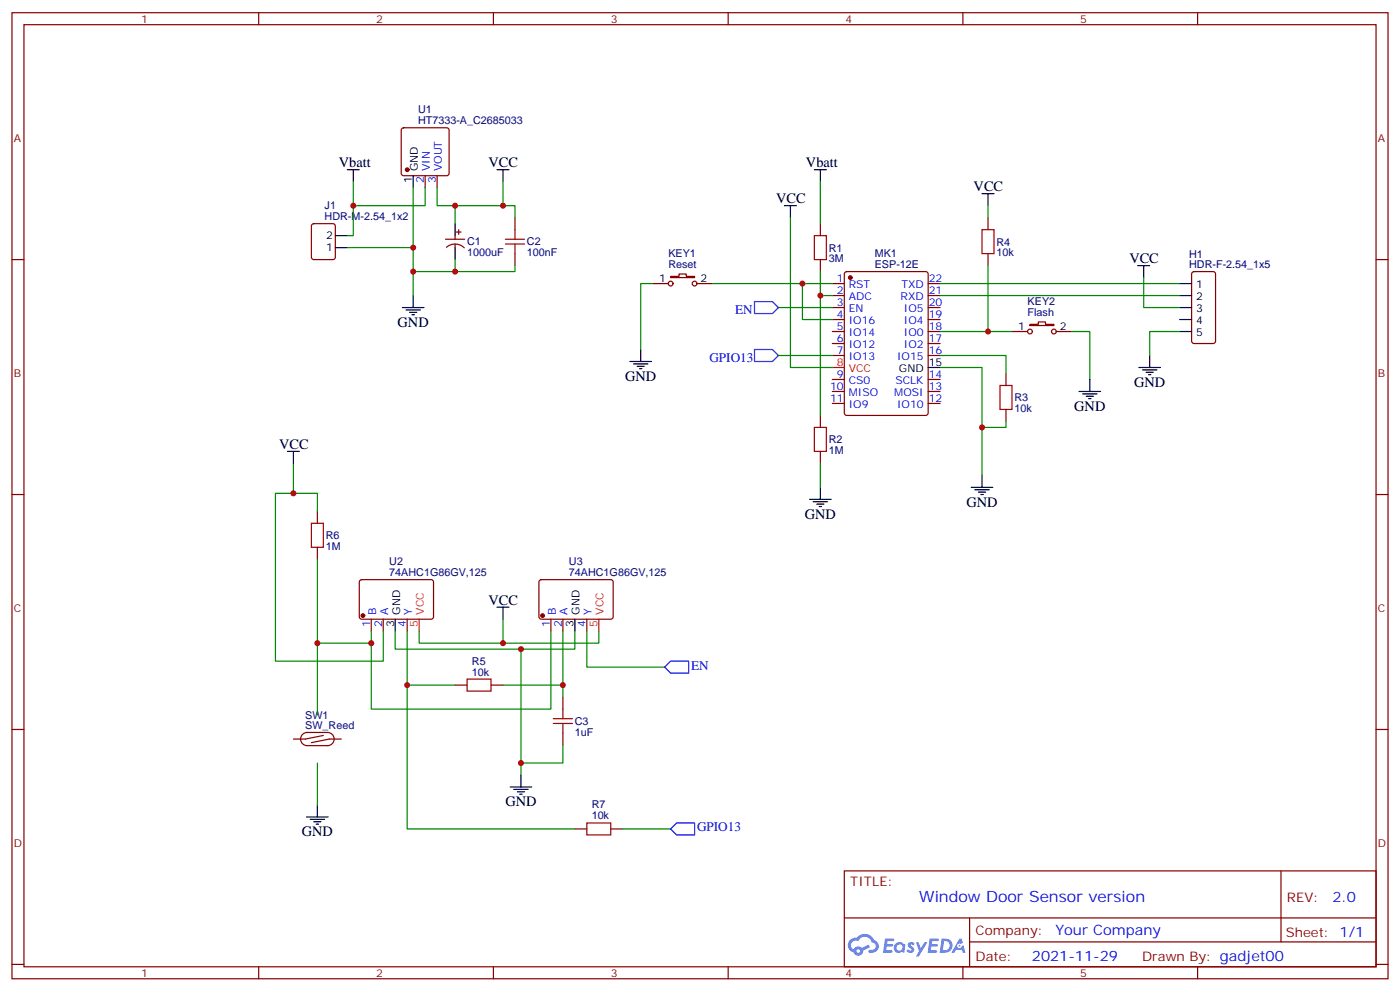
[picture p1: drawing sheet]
<svg xmlns="http://www.w3.org/2000/svg" width="412mm" height="292mm" viewBox="0 0 412 292" stroke-linecap="round" stroke-linejoin="round" font-family="sans-serif">
<g fill="none" stroke="#870000" stroke-width=".35">
<path d="M3.5 3.7h405.4v284.4h-405.4zM7.1 7.3h398.2v277.3h-398.2zM76.2 3.7v3.6M145.3 3.7v3.6M214.5 3.7v3.6M283.6 3.7v3.6M352.8 3.7v3.6M3.5 76.4h3.6M405.3 76.4h3.6M3.5 145.6h3.6M405.3 145.6h3.6M3.5 214.7h3.6"/>
<path d="M405.3 214.7h3.6M248.7 256.3h156.6v28.3h-156.6zM377.3 256.4v20.8M248.7 270.2h156.5M285.6 277.2h119.6M285.6 270.2v14.1M3.5 283.8h3.6M76.2 284.6v3.5M145.3 284.6v3.5M214.5 284.6v3.5M283.6 284.6v3.5M352.8 284.6v3.5"/>
<path d="M405.3 283.8h3.6"/>
</g>
<g fill="#5487ff">
<path d="M267.7 277.5a1.22 1.22 0 0 1 1.7 .3l-.4 .5a.47 .47 0 0 0-.3-.4 .47 .47 0 0 0-.5 .2l.1 .3a1.14 1.14 0 0 1 .8 1.7 1.14 1.14 0 0 1-1.9 0l-.2-.2 .5-.5 .7 .4a.29 .29 0 0 0 .3-.3 .29 .29 0 0 0-.2-.3 1.04 1.04 0 0 1-.6-1.7z"/>
<path d="M260.7 276.3h2.4l.3 .1-.2 .5-1.8 .1-.1 .9h1.5l.3 .3-.3 .4h-1.6l-.2 1.1h1.7l.2 .3-.2 .4h-2.6z"/>
<path d="M273.8 276.3h2.4l.3 .1-.1 .5-1.8 .1-.2 .9h1.6l.3 .3-.4 .4h-1.6l-.1 1.1h1.7l.2 .3-.2 .4h-2.6z"/>
<path d="M282.6 276.3h.7l.3 1.2-.6 .3a.69 .69 0 0 0-1 .3 .69 .69 0 0 0 .4 1 .69 .69 0 0 0 .9-.6l.5-.3 .6 2.2h-.8l-.2-.9h-1.8l-.5 .9h-.8z"/>
<path d="M269.8 277.3h.8l.6 1.9 1.1-1.9h.9l-2.6 4.2h-.8l.9-1.5z"/>
<path d="M277.4 276.3l-.6 4.1h1.3a2.11 2.11 0 0 0 2.5-2.1 2.11 2.11 0 0 0-2.5-2zM278.1 277a1.39 1.39 0 0 1 1.7 1.4 1.39 1.39 0 0 1-1.8 1.3h-.3z"/>
<path d="M263.7 277.9a1.54 1.54 0 0 0-.1 2.1 1.54 1.54 0 0 0 2.2 .2l.6 .2 .3-2.3-.2-.2-.4-.1a1.49 1.49 0 0 0-2.4 .1zM264 278.9a.94 .94 0 0 1 1.8 0 .94 .94 0 0 1-1.8 0z"/>
<path d="M250.4 276.6a2.18 2.18 0 0 0 1.1 3.8 1.44 1.44 0 0 0 1.6 .9 1.44 1.44 0 0 0 1.2-1.5l2-1-.5-.7-1.9 .9a1.47 1.47 0 0 0-2.4 .5 1.39 1.39 0 0 1-.7-2 1.39 1.39 0 0 1 2-.5 2.12 2.12 0 0 1 2.2-1.3 2.12 2.12 0 0 1 1.9 1.7 1.14 1.14 0 0 1 1.1 1.4 1.14 1.14 0 0 1-1.7 .8 .43 .43 0 0 0-.5 .3 .43 .43 0 0 0 .4 .5 1.98 1.98 0 0 0 2.5-1.2 1.98 1.98 0 0 0-1.2-2.5 3.1 3.1 0 0 0-5.3-.7l-.9 .1zM252.3 279.9a.55 .55 0 0 1 1.1 0 .55 .55 0 0 1-1.1 0z"/>
<circle cx="282.6" cy="278.4" r=".26"/>
</g>
<g fill="none" stroke="#870000" stroke-width=".35">
<path d="M118.4 37.8l.5-.2h12.7l.5 .2 .2 .5v12.7l-.2 .5-.5 .2h-12.7l-.5-.2-.2-.5v-12.7zM125.2 51.7v3.5M128.8 51.7v3.5M92 66l.4-.2h5.7l.6 .5 .1 9.4-.5 .7h-5.9l-.6-.5-.1-9.4zM131.2 70.4h5.7M131.5 72.8a3.8 3.8 0 0 1 5.3 .2M134.1 69.4v1M134.1 71.8v1.1M134.4 68.3h1.4M135.1 67.6v1.4M151.7 64.1v3.5M151.7 74.6v3.6"/>
<path d="M241.7 65.8v3.6M241.7 76.4v3.5M291 64.1v3.5M291 74.6v3.6M192.3 83.5h4.5M197.6 81.4h2.4v-.8h2.1v.8h2.5v.3h-7zM205.3 83.5h4.6M245.2 83.5h3.5M245.2 97.6h3.5M245.2 87h3.5M245.2 90.5h3.5M245.2 94.1h3.5"/>
<path d="M248.9 80.1l.5-.2h23.3l.6 .5 .1 41.2-.5 .6-23.5 .1-.6-.5-.1-41.2zM273.4 83.5h3.5M273.4 97.6h3.5M273.4 87h3.5M273.4 90.5h3.5M273.4 94.1h3.5M298.1 97.6h4.6M303.4 95.5h2.5v-.7h2.1v.7h2.4v.3h-7zM311.1 97.6h4.6M351.2 80.1l.5-.2h5.7l.6 .5 .1 20-.5 .7h-5.9l-.6-.5-.1-20zM245.2 101.1h3.5M245.2 104.6h3.5"/>
<path d="M245.2 111.7h3.5M245.2 115.2h3.5M245.2 118.7h3.5M273.4 101.1h3.5M273.4 104.6h3.5M273.4 111.7h3.5M273.4 115.2h3.5M273.4 118.7h3.5M296.3 109.9v3.6M241.7 122.3v3.5M241.7 132.9v3.5M296.3 120.5v3.5"/>
<path d="M93.5 150.5v3.5M93.5 161.1v3.5M106.1 170.8l.4-.2 20.8 .1 .4 .6-.1 10.5-.6 .4h-20.7l-.5-.7v-10.2zM159 170.8l.5-.2 20.7 .1 .4 .6v10.5l-.7 .4h-20.7l-.5-.7v-10.2zM109.4 182.2v3.6M112.9 182.2v3.6M119.9 182.2v3.6M162.3 182.2v3.6M165.8 182.2v3.6M172.9 182.2v3.6M134.1 201.6h3.5M144.6 201.6h3.6"/>
<path d="M165.8 205.2v3.5M165.8 215.8v3.5M169.3 244h3.6M179.9 244h3.5"/>
<circle cx="197.6" cy="83.5" r=".71"/>
<circle cx="204.6" cy="83.5" r=".71"/>
<circle cx="303.4" cy="97.6" r=".71"/>
<circle cx="310.4" cy="97.6" r=".71"/>
</g>
<g fill="#870000" stroke="#870000" stroke-width=".35">
<circle cx="250.5" cy="81.7" r=".53"/>
<circle cx="119.9" cy="50" r=".53"/>
<circle cx="106.9" cy="181.2" r=".53"/>
<circle cx="159.8" cy="181.2" r=".53"/>
</g>
<path d="M245.2 108.2h3.5M123.5 182.2v3.6M176.4 182.2v3.6" fill="none" stroke="#f00" stroke-width=".35"/>
<g fill="none" stroke="#000" stroke-width=".35">
<path d="M102.3 50h3.5M104.1 50v3.5M121.7 51.7v3.5M146.4 50h3.5M148.2 50v3.5M239.9 50h3.5M241.7 50v3.5M289.3 57h3.5M291 57v3.5M98.8 72.9h3.5M98.8 69.4h3.5M134.1 65.8v3.6"/>
<path d="M134.1 72.9v3.5M231.1 60.5h3.5M232.8 60.5v3.6M335.1 78.2h3.6M336.9 78.2v3.5M118.5 90.5h6.4M119.6 91.2h4.2M120.6 91.9h2.2M121.4 92.6h.7M121.7 87v3.5M347.5 90.5h3.5M347.5 83.5h3.5"/>
<path d="M347.5 87h3.5M347.5 94.1h3.5M347.5 97.6h3.5M185.6 106.4h6.3M186.6 107.1h4.3M187.7 107.8h2.1M188.4 108.5h.7M188.7 102.9v3.5M273.4 108.2h3.5M317.9 115.2h6.3M318.9 115.9h4.2M320 116.6h2.1"/>
<path d="M320.7 117.3h.7M321 111.7v3.5M335.5 108.2h6.3M336.5 108.9h4.3M337.6 109.6h2.1M338.3 110.3h.7M338.7 104.6v3.6M84.7 132.9h3.5M86.4 132.9v3.5M289.3 139.9v3.5M238.5 147h6.3M239.5 147.7h4.3"/>
<path d="M240.6 148.4h2.1M241.3 149.1h.7M241.7 143.4v3.6M286.1 143.4h6.4M287.2 144.1h4.2M288.2 144.9h2.1M288.9 145.6h.7M146.4 178.7h3.5M148.2 178.7v3.5M116.4 182.2v3.6M169.3 182.2v3.6M93.5 236.9v3.6"/>
<path d="M150.3 231.6h6.3M151.3 232.3h4.3M152.4 233h2.1M153.1 233.8h.7M153.5 228.1v3.5M90.3 240.5h6.4M91.4 241.2h4.2M92.4 241.9h2.1M93.1 242.6h.7"/>
</g>
<g fill="none" stroke="#008700" stroke-width=".35">
<path d="M104.1 53.5v7h21.1v-5.3M121.7 55.2v31.8M148.2 53.5v7h-19.4v-5.3M241.7 53.5v12.3M102.3 72.9h19.4M104.1 60.5v8.9h-1.8M134.1 76.4v3.5h-12.4M134.1 60.5v5.3M148.2 60.5h3.5v3.6M151.7 78.2v1.7h-17.6M232.8 64.1v44.1h12.4M241.7 79.9v42.4"/>
<path d="M291 60.5v3.6M291 78.2v19.4M192.3 83.5h-3.6v19.4M209.9 83.5h35.3M229.3 90.5h15.9M236.4 83.5v10.6h8.8M241.7 87h3.5M276.9 83.5h70.6M276.9 97.6h21.2M276.9 87h70.6M315.7 97.6h5.3v14.1M336.9 81.7v8.8h10.6"/>
<path d="M347.5 97.6h-8.8v7M229.3 104.6h15.9M276.9 108.2h12.4v31.7M276.9 104.6h19.4v5.3M86.4 136.4v8.8M241.7 136.4v7M296.3 124v1.8h-7M93.5 150.5v-5.3h-12.4v49.4h31.8v-8.8M93.5 164.6v24.7h15.9M93.5 189.3v21.2M109.4 185.8v22.9h52.9v-22.9M116.4 185.8v5.3h52.9v-5.3"/>
<path d="M119.9 185.8v15.8h14.2M123.5 185.8v3.5h52.9v-3.5M148.2 182.2v7.1M153.5 191.1v37M165.8 185.8v15.8h-17.6M172.9 185.8v10.6h22.9M119.9 201.6v42.4h49.4M165.8 219.3v5.3h-12.3M165.8 201.6v3.6M93.5 224.6v12.3M183.4 244h14.2"/>
</g>
<path d="M222.2 88.8h5.3l1.8 1.7-1.8 1.8h-5.3zM222.2 102.9h5.3l1.8 1.7-1.8 1.8h-5.3zM195.8 196.4l1.8-1.8h5.2v3.5h-5.2zM197.6 244l1.7-1.8h5.3v3.5h-5.3z" fill="none" stroke="#00f" stroke-width=".35"/>
<g fill="none" stroke="#a10000" stroke-width=".35">
<path d="M148.9 71.8h5.6M148.9 70.4h5.6M151.7 67.6v2.8M151.7 71.8v2.8M239.9 69.4h3.5v7h-3.5zM289.3 67.6h3.5v7h-3.5zM294.6 113.5h3.5v7h-3.5zM239.9 125.8h3.5v7.1h-3.5zM91.7 154h3.5v7.1h-3.5zM137.6 199.9h7v3.5h-7zM163 212.9h5.6M163 211.5h5.6"/>
<path d="M165.8 208.7v2.8M165.8 212.9v2.9M172.9 242.2h7v3.5h-7z"/>
</g>
<path d="M90.3 215.6h6.2a1.94 1.94 0 0 1 1.9 1.9 1.94 1.94 0 0 1-1.9 2h-6a1.94 1.94 0 0 1-2-2 1.94 1.94 0 0 1 2-1.9M95.2 216.5l-5.2 1h-3.6M100.5 217.5h-3.5l-5.3 1.1" fill="none" stroke="#850000" stroke-width=".35"/>
<g fill="#c00">
<circle cx="236.4" cy="83.5" r=".88"/>
<circle cx="241.7" cy="87" r=".88"/>
<circle cx="121.7" cy="79.9" r=".88"/>
<circle cx="134.1" cy="60.5" r=".88"/>
<circle cx="148.2" cy="60.5" r=".88"/>
<circle cx="134.1" cy="79.9" r=".88"/>
<circle cx="289.3" cy="125.8" r=".88"/>
<circle cx="291" cy="97.6" r=".88"/>
<circle cx="109.4" cy="189.3" r=".88"/>
<circle cx="93.5" cy="189.3" r=".88"/>
<circle cx="86.4" cy="145.2" r=".88"/>
<circle cx="148.2" cy="189.3" r=".88"/>
<circle cx="153.5" cy="191.1" r=".88"/>
<circle cx="165.8" cy="201.6" r=".88"/>
<circle cx="153.5" cy="224.6" r=".88"/>
<circle cx="119.9" cy="201.6" r=".88"/>
<circle cx="104.1" cy="60.5" r=".88"/>
<circle cx="121.7" cy="72.9" r=".88"/>
</g>
<text font-size="4.6" fill="#00f" x="270.8" y="265.4">Window Door Sensor version</text>
<g font-size="4.2">
<text x="99.8" y="49.2">Vbatt</text>
<text x="143.9" y="49.2">VCC</text>
<text x="237.4" y="49.2">Vbatt</text>
<text x="228.6" y="59.8">VCC</text>
<text x="286.8" y="56.3">VCC</text>
<text x="332.7" y="77.5">VCC</text>
<text x="117.1" y="96.2">GND</text>
<text x="184.1" y="112">GND</text>
<text x="334.1" y="113.8">GND</text>
<text x="316.4" y="120.9">GND</text>
<text x="82.2" y="132.2">VCC</text>
<text x="284.7" y="149.1">GND</text>
<text x="237.1" y="152.6">GND</text>
<text x="143.9" y="178">VCC</text>
<text x="148.9" y="237.3">GND</text>
<text x="88.9" y="246.1">GND</text>
</g>
<g font-size="4.2" fill="#00f">
<text x="392.5" y="265.6">2.0</text>
<text x="310.9" y="275.2">Your Company</text>
<text x="304" y="283">2021-11-29</text>
</g>
<g font-size="3.9" fill="#00f">
<text x="216.6" y="92.3">EN</text>
<text x="209" y="106.4">GPIO13</text>
<text x="203.6" y="197.1">EN</text>
<text x="205.3" y="244.7">GPIO13</text>
</g>
<g font-size="3.9" fill="#800">
<text x="250.5" y="260.9">TITLE:</text>
<text x="379.1" y="265.6">REV:</text>
<text x="287.4" y="275.1">Company:</text>
<text x="378.7" y="275.7">Sheet: 1/1</text>
<text x="287.4" y="282.8">Date:</text>
<text x="336.4" y="282.9">Drawn By: gadjet00</text>
</g>
<g font-size="3.2" fill="#800">
<text x="41.6" y="6.7">1</text>
<text x="110.8" y="6.7">2</text>
<text x="179.9" y="6.7">3</text>
<text x="249.1" y="6.7">4</text>
<text x="318.2" y="6.7">5</text>
<text x="4.1" y="41.8">A</text>
<text x="405.9" y="41.8">A</text>
<text x="4.1" y="111">B</text>
<text x="405.9" y="111">B</text>
<text x="4.1" y="180.1">C</text>
<text x="405.9" y="180.1">C</text>
<text x="4.1" y="249.3">D</text>
<text x="405.9" y="249.3">D</text>
<text x="41.6" y="287.5">1</text>
<text x="110.8" y="287.5">2</text>
<text x="179.9" y="287.5">3</text>
<text x="249.1" y="287.5">4</text>
<text x="318.2" y="287.5">5</text>
</g>
<g font-size="3.2" fill="#000080">
<text x="123.1" y="33.3">U1</text>
<text x="123.1" y="36.5">HT7333-A_C2685033</text>
<text x="95.6" y="64.8">HDR-M-2.54_1x2</text>
<text x="95.6" y="61.5">J1</text>
<text x="137.6" y="75.5">1000uF</text>
<text x="137.6" y="72.3">C1</text>
<text x="155.2" y="75.5">100nF</text>
<text x="155.2" y="72.3">C2</text>
<text x="196.9" y="75.7">KEY1</text>
<text x="244.1" y="77.2">3M</text>
<text x="244.1" y="74">R1</text>
<text x="257.7" y="75.7">MK1</text>
<text x="293.5" y="75.4">10k</text>
<text x="293.5" y="72.3">R4</text>
<text x="350.3" y="75.9">H1</text>
<text x="196.9" y="78.9">Reset</text>
<text x="257.7" y="78.9">ESP-12E</text>
<text x="350.3" y="78.9">HDR-F-2.54_1x5</text>
<text x="302.7" y="89.8">KEY2</text>
<text x="302.7" y="93">Flash</text>
<text x="298.8" y="118.1">R3</text>
<text x="298.8" y="121.3">10k</text>
<text x="244.1" y="130.5">R2</text>
<text x="244.1" y="133.6">1M</text>
<text x="96" y="161.9">1M</text>
<text x="96" y="158.7">R6</text>
<text x="114.7" y="166.4">U2</text>
<text x="167.6" y="166.4">U3</text>
<text x="114.7" y="169.5">74AHC1G86GV,125</text>
<text x="167.6" y="169.5">74AHC1G86GV,125</text>
<text x="139" y="195.6">R5</text>
<text x="139" y="198.8">10k</text>
<text x="89.9" y="214.5">SW_Reed</text>
<text x="89.9" y="211.6">SW1</text>
<text x="169.3" y="213.4">C3</text>
<text x="169.3" y="216.6">1uF</text>
<text x="174.3" y="237.9">R7</text>
<text x="174.3" y="241.2">10k</text>
</g>
<g font-size="3.2">
<text x="121.4" y="53.9" transform="rotate(-90 121.4 53.9)">1</text>
<text x="123.1" y="50.4" transform="rotate(-90 123.1 50.4)">GND</text>
<text x="96.1" y="70.4">2</text>
<text x="96.1" y="73.9">1</text>
<text x="194.1" y="83.1">1</text>
<text x="206.4" y="83.1">2</text>
<text x="352.3" y="84.9">1</text>
<text x="352.3" y="88.4">2</text>
<text x="352.3" y="91.9">3</text>
<text x="352.3" y="95.5">4</text>
<text x="300" y="97.2">1</text>
<text x="312.2" y="97.2">2</text>
<text x="352.3" y="99">5</text>
<text x="273.6" y="107.8">15</text>
<text x="264.8" y="109.6">GND</text>
<text x="116.1" y="184.4" transform="rotate(-90 116.1 184.4)">3</text>
<text x="117.8" y="180.9" transform="rotate(-90 117.8 180.9)">GND</text>
<text x="169" y="184.4" transform="rotate(-90 169 184.4)">3</text>
<text x="170.7" y="180.9" transform="rotate(-90 170.7 180.9)">GND</text>
</g>
<g font-size="3.2" fill="#00f">
<text x="124.9" y="53.9" transform="rotate(-90 124.9 53.9)">2</text>
<text x="126.6" y="50.4" transform="rotate(-90 126.6 50.4)">VIN</text>
<text x="128.4" y="53.9" transform="rotate(-90 128.4 53.9)">3</text>
<text x="130.2" y="50.4" transform="rotate(-90 130.2 50.4)">VOUT</text>
<text x="246.5" y="83.1">1</text>
<text x="273.6" y="83.1">22</text>
<text x="246.5" y="86.6">2</text>
<text x="250" y="84.9">RST</text>
<text x="250" y="88.4">ADC</text>
<text x="265.3" y="88.4">RXD</text>
<text x="265.5" y="84.9">TXD</text>
<text x="273.6" y="86.6">21</text>
<text x="246.5" y="90.2">3</text>
<text x="246.5" y="93.7">4</text>
<text x="250" y="91.9">EN</text>
<text x="250" y="95.5">IO16</text>
<text x="266.2" y="95.5">IO4</text>
<text x="266.2" y="91.9">IO5</text>
<text x="273.6" y="93.7">19</text>
<text x="273.6" y="90.2">20</text>
<text x="246.5" y="97.2">5</text>
<text x="246.5" y="100.8">6</text>
<text x="250" y="99">IO14</text>
<text x="266.2" y="99">IO0</text>
<text x="273.6" y="100.8">17</text>
<text x="273.6" y="97.2">18</text>
<text x="246.5" y="104.3">7</text>
<text x="250" y="102.5">IO12</text>
<text x="250" y="106">IO13</text>
<text x="264.2" y="106">IO15</text>
<text x="266.2" y="102.5">IO2</text>
<text x="273.6" y="104.3">16</text>
<text x="246.5" y="111.3">9</text>
<text x="250" y="113.1">CS0</text>
<text x="263.8" y="113.1">SCLK</text>
<text x="273.6" y="111.3">14</text>
<text x="244.5" y="114.9">10</text>
<text x="244.5" y="118.4">11</text>
<text x="250" y="116.6">MISO</text>
<text x="263.4" y="116.6">MOSI</text>
<text x="273.6" y="118.4">12</text>
<text x="273.6" y="114.9">13</text>
<text x="250" y="120.2">IO9</text>
<text x="264.2" y="120.2">IO10</text>
<text x="109" y="184.4" transform="rotate(-90 109 184.4)">1</text>
<text x="110.8" y="180.9" transform="rotate(-90 110.8 180.9)">B</text>
<text x="112.5" y="184.4" transform="rotate(-90 112.5 184.4)">2</text>
<text x="114.3" y="180.9" transform="rotate(-90 114.3 180.9)">A</text>
<text x="119.6" y="184.4" transform="rotate(-90 119.6 184.4)">4</text>
<text x="121.4" y="180.9" transform="rotate(-90 121.4 180.9)">Y</text>
<text x="161.9" y="184.4" transform="rotate(-90 161.9 184.4)">1</text>
<text x="163.7" y="180.9" transform="rotate(-90 163.7 180.9)">B</text>
<text x="165.5" y="184.4" transform="rotate(-90 165.5 184.4)">2</text>
<text x="167.2" y="180.9" transform="rotate(-90 167.2 180.9)">A</text>
<text x="172.5" y="184.4" transform="rotate(-90 172.5 184.4)">4</text>
<text x="174.3" y="180.9" transform="rotate(-90 174.3 180.9)">Y</text>
</g>
<g font-size="3.2" fill="#f00">
<text x="246.5" y="107.8">8</text>
<text x="250" y="109.6">VCC</text>
<text x="123.1" y="184.4" transform="rotate(-90 123.1 184.4)">5</text>
<text x="124.9" y="180.9" transform="rotate(-90 124.9 180.9)">VCC</text>
<text x="176" y="184.4" transform="rotate(-90 176 184.4)">5</text>
<text x="177.8" y="180.9" transform="rotate(-90 177.8 180.9)">VCC</text>
</g>
</svg>
